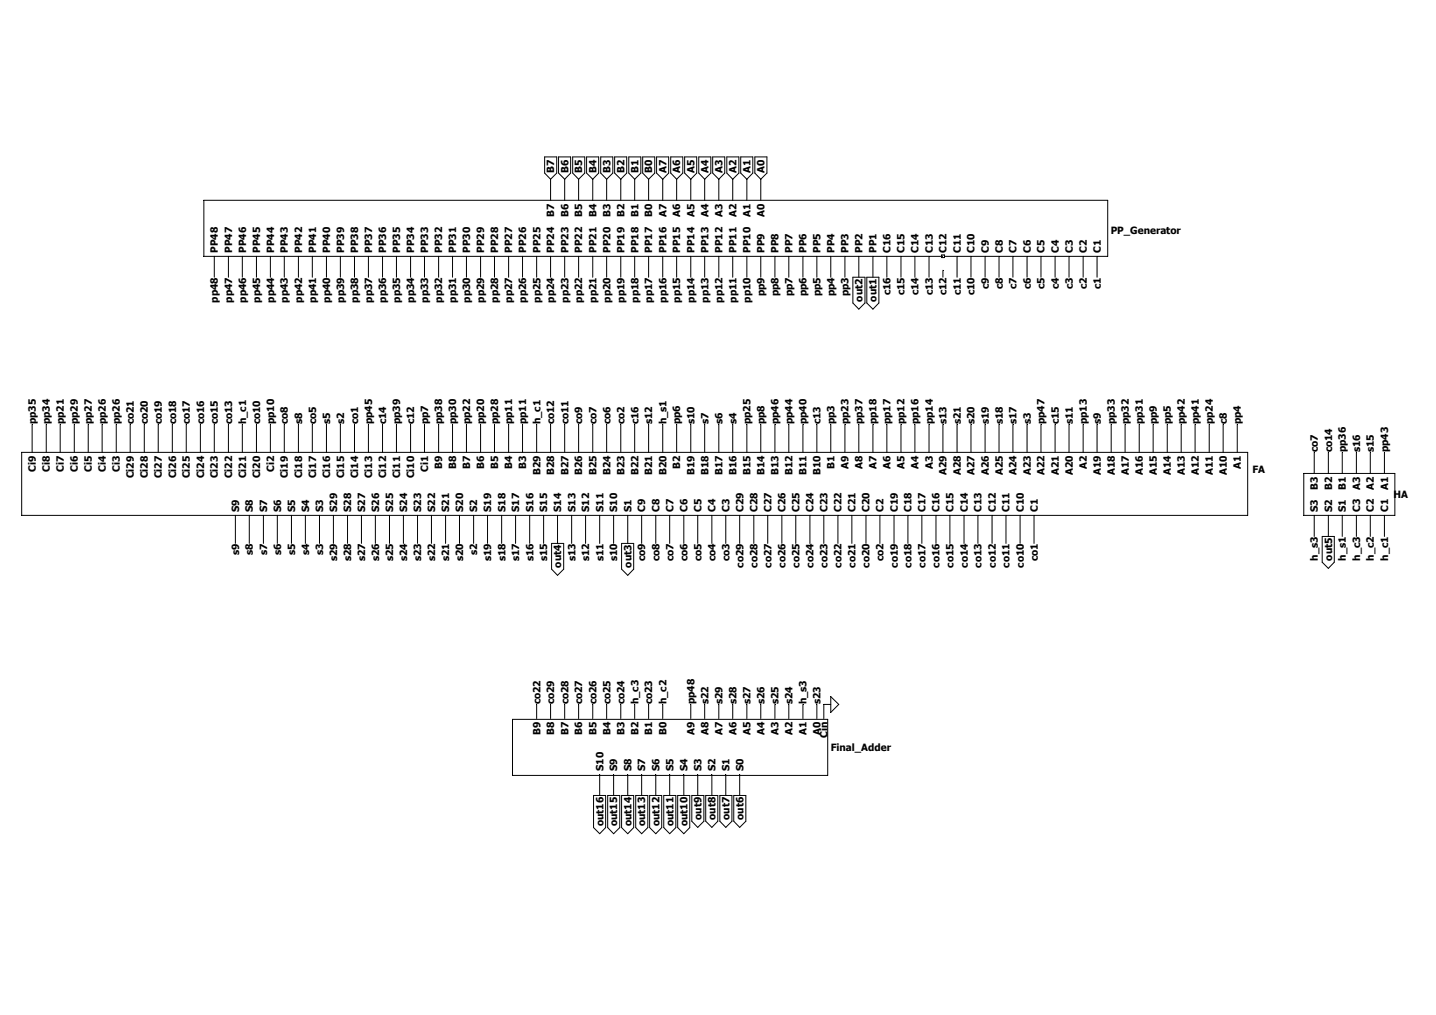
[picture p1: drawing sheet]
<svg xmlns="http://www.w3.org/2000/svg" width="297mm" height="210mm" viewBox="0 0 297 210" stroke-linecap="round" stroke-linejoin="round" font-family="sans-serif">
<path d="M42.2 41.4h186.9v11.6h-186.9zM194.8 52.7h.5v.6h-.5z" fill="none" stroke="#000" stroke-width=".21"/>
<g fill="none" stroke="#000" stroke-width=".21">
<path d="M112.6 32.5h2.5v3.3l-1.2 1.3-1.3-1.3zM113.9 37.1v4.3M115.5 32.5h2.5v3.3l-1.2 1.3-1.3-1.3zM116.8 37.1v4.3M118.4 32.5h2.5v3.3l-1.2 1.3-1.3-1.3zM119.7 37.1v4.3M121.3 32.5h2.5v3.3l-1.2 1.3-1.3-1.3zM122.6 37.1v4.3M124.2 32.5h2.5v3.3l-1.2 1.3-1.3-1.3zM125.5 37.1v4.3M127.1 32.5h2.5v3.3l-1.2 1.3-1.3-1.3zM128.4 37.1v4.3"/>
<path d="M130 32.5h2.5v3.3l-1.2 1.3-1.3-1.3zM131.3 37.1v4.3M132.9 32.5h2.5v3.3l-1.2 1.3-1.3-1.3zM134.2 37.1v4.3M135.8 32.5h2.5v3.3l-1.2 1.3-1.3-1.3zM137.1 37.1v4.3M138.7 32.5h2.5v3.3l-1.2 1.3-1.3-1.3zM140 37.1v4.3M141.6 32.5h2.5v3.3l-1.2 1.3-1.3-1.3zM142.9 37.1v4.3M144.5 32.5h2.5v3.3l-1.2 1.3-1.3-1.3zM145.8 37.1v4.3"/>
<path d="M147.4 32.5h2.5v3.3l-1.2 1.3-1.3-1.3zM148.7 37.1v4.3M150.3 32.5h2.5v3.3l-1.2 1.3-1.3-1.3zM151.6 37.1v4.3M153.2 32.5h2.5v3.3l-1.2 1.3-1.3-1.3zM154.5 37.1v4.3M156.1 32.5h2.5v3.3l-1.2 1.3-1.3-1.3zM157.4 37.1v4.3M44.3 53v4.4M47.2 53v4.4M50.1 53v4.4M53 53v4.4"/>
<path d="M55.9 53v4.4M58.8 53v4.4M61.7 53v4.4M64.6 53v4.4M67.5 53v4.4M70.4 53v4.4M73.3 53v4.4M76.2 53v4.4M79.1 53v4.4M82 53v4.4M84.9 53v4.4M87.8 53v4.4"/>
<path d="M90.7 53v4.4M93.6 53v4.4M96.5 53v4.4M99.4 53v4.4M102.3 53v4.4M105.2 53v4.4M108.1 53v4.4M111 53v4.4M113.9 53v4.4M116.8 53v4.4M119.7 53v4.4M122.6 53v4.4"/>
<path d="M125.5 53v4.4M128.4 53v4.4M131.3 53v4.4M134.2 53v4.4M137.1 53v4.4M140 53v4.4M142.9 53v4.4M145.8 53v4.4M148.7 53v4.4M151.6 53v4.4M154.5 53v4.4M157.4 53v4.4"/>
<path d="M160.3 53v4.4M163.2 53v4.4M166.1 53v4.4M169 53v4.4M171.8 53v4.4M174.8 53v4.4M176.4 57.4h2.5v5.3l-1.3 1.3-1.2-1.3zM177.6 53v4.4M179.3 57.4h2.5v5.3l-1.2 1.3-1.3-1.3zM180.6 53v4.4M183.4 53v4.4M186.4 53v4.4"/>
<path d="M189.2 53v4.4M192.2 53v4.4M195 55.9v1.5M198 53v4.4M200.8 53v4.4M203.8 53v4.4M206.6 53v4.4M209.5 53v4.4M212.4 53v4.4M215.3 53v4.4M218.2 53v4.4M221.1 53v4.4"/>
<path d="M224 53v4.4M226.9 53v4.4M4.5 93.6h253.6v13h-253.6zM6.6 87.8v5.8M9.6 87.8v5.8M12.4 87.8v5.8M15.4 87.8v5.8M18.2 87.8v5.8M21.1 87.8v5.8M24 87.8v5.8M26.9 87.8v5.8M29.8 87.8v5.8"/>
<path d="M32.7 87.8v5.8M35.6 87.8v5.8M38.5 87.8v5.8M41.4 87.8v5.8M44.3 87.8v5.8M47.2 87.8v5.8M50.1 87.8v5.8M53 87.8v5.8M55.9 87.8v5.8M58.8 87.8v5.8M61.7 87.8v5.8M64.6 87.8v5.8"/>
<path d="M67.5 87.8v5.8M70.4 87.8v5.8M73.3 87.8v5.8M76.2 87.8v5.8M79.1 87.8v5.8M82 87.8v5.8M84.9 87.8v5.8M87.8 87.8v5.8M90.7 87.8v5.8M93.6 87.8v5.8M96.5 87.8v5.8M99.4 87.8v5.8"/>
<path d="M102.3 87.8v5.8M105.2 87.8v5.8M108.1 87.8v5.8M111 87.8v5.8M113.9 87.8v5.8M116.8 87.8v5.8M119.7 87.8v5.8M122.6 87.8v5.8M125.5 87.8v5.8M128.4 87.8v5.8M131.3 87.8v5.8M134.2 87.8v5.8"/>
<path d="M137.1 87.8v5.8M140 87.8v5.8M142.9 87.8v5.8M145.8 87.8v5.8M148.7 87.8v5.8M151.6 87.8v5.8M154.5 87.8v5.8M157.4 87.8v5.8M160.3 87.8v5.8M163.2 87.8v5.8M166.1 87.8v5.8M169 87.8v5.8"/>
<path d="M171.8 87.8v5.8M174.8 87.8v5.8M177.6 87.8v5.8M180.6 87.8v5.8M183.4 87.8v5.8M186.4 87.8v5.8M189.2 87.8v5.8M192.2 87.8v5.8M195 87.8v5.8M198 87.8v5.8M200.8 87.8v5.8M203.8 87.8v5.8"/>
<path d="M206.6 87.8v5.8M209.5 87.8v5.8M212.4 87.8v5.8M215.3 87.8v5.8M218.2 87.8v5.8M221.1 87.8v5.8M224 87.8v5.8M226.9 87.8v5.8M229.8 87.8v5.8M232.7 87.8v5.8M235.6 87.8v5.8M238.5 87.8v5.8"/>
<path d="M241.4 87.8v5.8M244.3 87.8v5.8M247.2 87.8v5.8M250.1 87.8v5.8M253 87.8v5.8M255.9 87.8v5.8M269.7 98h18.8v8.6h-18.8zM271.8 93.6v4.4M274.7 93.6v4.4M277.6 93.6v4.4M280.5 93.6v4.4M283.4 93.6v4.4"/>
<path d="M286.3 93.6v4.4M48.7 106.6v5.8M51.6 106.6v5.8M54.5 106.6v5.8M57.4 106.6v5.8M60.3 106.6v5.8M63.2 106.6v5.8M66.1 106.6v5.8M69 106.6v5.8M71.9 106.6v5.8M74.8 106.6v5.8M77.6 106.6v5.8"/>
<path d="M80.6 106.6v5.8M83.4 106.6v5.8M86.4 106.6v5.8M89.2 106.6v5.8M92.2 106.6v5.8M95 106.6v5.8M98 106.6v5.8M100.8 106.6v5.8M103.8 106.6v5.8M106.6 106.6v5.8M109.6 106.6v5.8M112.4 106.6v5.8"/>
<path d="M114.1 112.4h2.5v5.4l-1.3 1.2-1.2-1.2zM115.3 106.6v5.8M118.2 106.6v5.8M121.1 106.6v5.8M124 106.6v5.8M126.9 106.6v5.8M128.6 112.4h2.5v5.4l-1.3 1.2-1.2-1.2zM129.8 106.6v5.8M132.7 106.6v5.8M135.6 106.6v5.8M138.5 106.6v5.8M141.4 106.6v5.8"/>
<path d="M144.3 106.6v5.8M147.2 106.6v5.8M150.1 106.6v5.8M153 106.6v5.8M155.9 106.6v5.8M158.8 106.6v5.8M161.7 106.6v5.8M164.6 106.6v5.8M167.5 106.6v5.8M170.4 106.6v5.8M173.3 106.6v5.8M176.2 106.6v5.8"/>
<path d="M179.1 106.6v5.8M182 106.6v5.8M184.9 106.6v5.8M187.8 106.6v5.8M190.7 106.6v5.8M193.6 106.6v5.8M196.5 106.6v5.8M199.4 106.6v5.8M202.3 106.6v5.8M205.2 106.6v5.8M208.1 106.6v5.8M211 106.6v5.8"/>
<path d="M213.9 106.6v5.8M271.8 106.6v4.4M273.5 111h2.5v5.3l-1.3 1.3-1.2-1.3zM274.7 106.6v4.4M277.6 106.6v4.4M280.5 106.6v4.4M283.4 106.6v4.4M286.3 106.6v4.4M106 148.8h65.2v11.6h-65.2zM111 145.8v2.9M113.9 145.8v2.9M116.8 145.8v2.9"/>
<path d="M119.7 145.8v2.9M122.6 145.8v2.9M125.5 145.8v2.9M128.4 145.8v2.9M131.3 145.8v2.9M134.2 145.8v2.9M137.1 145.8v2.9M142.9 145.8v2.9M145.8 145.8v2.9M148.7 145.8v2.9M151.6 145.8v2.9M154.5 145.8v2.9"/>
<path d="M157.4 145.8v2.9M160.3 145.8v2.9M163.2 145.8v2.9M166.1 145.8v2.9M169 145.8v2.9M171.8 144.1l1.7 1.7-1.7 1.6zM171.8 145.8h-1.4v2.9M122.8 164.6h2.5v6.6l-1.3 1.3-1.2-1.3zM124 160.3v4.3M125.7 164.6h2.5v6.6l-1.3 1.3-1.2-1.3zM126.9 160.3v4.3M128.6 164.6h2.5v6.6l-1.3 1.3-1.2-1.3z"/>
<path d="M129.8 160.3v4.3M131.5 164.6h2.5v6.6l-1.3 1.3-1.2-1.3zM132.7 160.3v4.3M134.4 164.6h2.5v6.6l-1.3 1.3-1.2-1.3zM135.6 160.3v4.3M137.3 164.6h2.5v6.6l-1.3 1.3-1.2-1.3zM138.5 160.3v4.3M140.2 164.6h2.5v6.6l-1.3 1.3-1.2-1.3zM141.4 160.3v4.3M143.1 164.6h2.5v5.3l-1.3 1.3-1.2-1.3zM144.3 160.3v4.3M146 164.6h2.5v5.3l-1.3 1.3-1.2-1.3z"/>
<path d="M147.2 160.3v4.3M148.9 164.6h2.5v5.3l-1.3 1.3-1.2-1.3zM150.1 160.3v4.3M151.8 164.6h2.5v5.3l-1.3 1.3-1.2-1.3zM153 160.3v4.3"/>
</g>
<g font-size="2.1">
<text x="114.6" y="35.8" transform="rotate(-90 114.6 35.8)">B7</text>
<text x="117.6" y="35.8" transform="rotate(-90 117.6 35.8)">B6</text>
<text x="120.4" y="35.8" transform="rotate(-90 120.4 35.8)">B5</text>
<text x="123.4" y="35.8" transform="rotate(-90 123.4 35.8)">B4</text>
<text x="126.2" y="35.8" transform="rotate(-90 126.2 35.8)">B3</text>
<text x="129.2" y="35.8" transform="rotate(-90 129.2 35.8)">B2</text>
<text x="132" y="35.8" transform="rotate(-90 132 35.8)">B1</text>
<text x="134.9" y="35.8" transform="rotate(-90 134.9 35.8)">B0</text>
<text x="137.8" y="35.8" transform="rotate(-90 137.8 35.8)">A7</text>
<text x="140.7" y="35.8" transform="rotate(-90 140.7 35.8)">A6</text>
<text x="143.6" y="35.8" transform="rotate(-90 143.6 35.8)">A5</text>
<text x="146.5" y="35.8" transform="rotate(-90 146.5 35.8)">A4</text>
<text x="149.4" y="35.8" transform="rotate(-90 149.4 35.8)">A3</text>
<text x="152.3" y="35.8" transform="rotate(-90 152.3 35.8)">A2</text>
<text x="155.2" y="35.8" transform="rotate(-90 155.2 35.8)">A1</text>
<text x="158.1" y="35.8" transform="rotate(-90 158.1 35.8)">A0</text>
<text x="114.6" y="44.9" transform="rotate(-90 114.6 44.9)">B7</text>
<text x="117.6" y="44.9" transform="rotate(-90 117.6 44.9)">B6</text>
<text x="120.4" y="44.9" transform="rotate(-90 120.4 44.9)">B5</text>
<text x="123.4" y="44.9" transform="rotate(-90 123.4 44.9)">B4</text>
<text x="126.2" y="44.9" transform="rotate(-90 126.2 44.9)">B3</text>
<text x="129.2" y="44.9" transform="rotate(-90 129.2 44.9)">B2</text>
<text x="132" y="44.9" transform="rotate(-90 132 44.9)">B1</text>
<text x="134.9" y="44.9" transform="rotate(-90 134.9 44.9)">B0</text>
<text x="137.8" y="44.9" transform="rotate(-90 137.8 44.9)">A7</text>
<text x="140.7" y="44.9" transform="rotate(-90 140.7 44.9)">A6</text>
<text x="143.6" y="44.9" transform="rotate(-90 143.6 44.9)">A5</text>
<text x="146.5" y="44.9" transform="rotate(-90 146.5 44.9)">A4</text>
<text x="149.4" y="44.9" transform="rotate(-90 149.4 44.9)">A3</text>
<text x="152.3" y="44.9" transform="rotate(-90 152.3 44.9)">A2</text>
<text x="155.2" y="44.9" transform="rotate(-90 155.2 44.9)">A1</text>
<text x="158.1" y="44.9" transform="rotate(-90 158.1 44.9)">A0</text>
<text x="45.1" y="52.3" transform="rotate(-90 45.1 52.3)">PP48</text>
<text x="48" y="52.3" transform="rotate(-90 48 52.3)">PP47</text>
<text x="50.9" y="52.3" transform="rotate(-90 50.9 52.3)">PP46</text>
<text x="53.8" y="52.3" transform="rotate(-90 53.8 52.3)">PP45</text>
<text x="56.7" y="52.3" transform="rotate(-90 56.7 52.3)">PP44</text>
<text x="59.6" y="52.3" transform="rotate(-90 59.6 52.3)">PP43</text>
<text x="62.5" y="52.3" transform="rotate(-90 62.5 52.3)">PP42</text>
<text x="65.4" y="52.3" transform="rotate(-90 65.4 52.3)">PP41</text>
<text x="68.3" y="52.3" transform="rotate(-90 68.3 52.3)">PP40</text>
<text x="71.2" y="52.3" transform="rotate(-90 71.2 52.3)">PP39</text>
<text x="74.1" y="52.3" transform="rotate(-90 74.1 52.3)">PP38</text>
<text x="77" y="52.3" transform="rotate(-90 77 52.3)">PP37</text>
<text x="79.9" y="52.3" transform="rotate(-90 79.9 52.3)">PP36</text>
<text x="82.8" y="52.3" transform="rotate(-90 82.8 52.3)">PP35</text>
<text x="85.7" y="52.3" transform="rotate(-90 85.7 52.3)">PP34</text>
<text x="88.6" y="52.3" transform="rotate(-90 88.6 52.3)">PP33</text>
<text x="91.5" y="52.3" transform="rotate(-90 91.5 52.3)">PP32</text>
<text x="94.4" y="52.3" transform="rotate(-90 94.4 52.3)">PP31</text>
<text x="97.2" y="52.3" transform="rotate(-90 97.2 52.3)">PP30</text>
<text x="100.2" y="52.3" transform="rotate(-90 100.2 52.3)">PP29</text>
<text x="103" y="52.3" transform="rotate(-90 103 52.3)">PP28</text>
<text x="106" y="52.3" transform="rotate(-90 106 52.3)">PP27</text>
<text x="108.8" y="52.3" transform="rotate(-90 108.8 52.3)">PP26</text>
<text x="111.8" y="52.3" transform="rotate(-90 111.8 52.3)">PP25</text>
<text x="114.6" y="52.3" transform="rotate(-90 114.6 52.3)">PP24</text>
<text x="117.6" y="52.3" transform="rotate(-90 117.6 52.3)">PP23</text>
<text x="120.4" y="52.3" transform="rotate(-90 120.4 52.3)">PP22</text>
<text x="123.4" y="52.3" transform="rotate(-90 123.4 52.3)">PP21</text>
<text x="126.2" y="52.3" transform="rotate(-90 126.2 52.3)">PP20</text>
<text x="129.2" y="52.3" transform="rotate(-90 129.2 52.3)">PP19</text>
<text x="132" y="52.3" transform="rotate(-90 132 52.3)">PP18</text>
<text x="134.9" y="52.3" transform="rotate(-90 134.9 52.3)">PP17</text>
<text x="137.8" y="52.3" transform="rotate(-90 137.8 52.3)">PP16</text>
<text x="140.7" y="52.3" transform="rotate(-90 140.7 52.3)">PP15</text>
<text x="143.6" y="52.3" transform="rotate(-90 143.6 52.3)">PP14</text>
<text x="146.5" y="52.3" transform="rotate(-90 146.5 52.3)">PP13</text>
<text x="149.4" y="52.3" transform="rotate(-90 149.4 52.3)">PP12</text>
<text x="152.3" y="52.3" transform="rotate(-90 152.3 52.3)">PP11</text>
<text x="155.2" y="52.3" transform="rotate(-90 155.2 52.3)">PP10</text>
<text x="158.1" y="52.3" transform="rotate(-90 158.1 52.3)">PP9</text>
<text x="161" y="52.3" transform="rotate(-90 161 52.3)">PP8</text>
<text x="163.9" y="52.3" transform="rotate(-90 163.9 52.3)">PP7</text>
<text x="166.8" y="52.3" transform="rotate(-90 166.8 52.3)">PP6</text>
<text x="169.7" y="52.3" transform="rotate(-90 169.7 52.3)">PP5</text>
<text x="172.6" y="52.3" transform="rotate(-90 172.6 52.3)">PP4</text>
<text x="175.5" y="52.3" transform="rotate(-90 175.5 52.3)">PP3</text>
<text x="178.4" y="52.3" transform="rotate(-90 178.4 52.3)">PP2</text>
<text x="181.3" y="52.3" transform="rotate(-90 181.3 52.3)">PP1</text>
<text x="184.2" y="52.3" transform="rotate(-90 184.2 52.3)">C16</text>
<text x="187.1" y="52.3" transform="rotate(-90 187.1 52.3)">C15</text>
<text x="190" y="52.3" transform="rotate(-90 190 52.3)">C14</text>
<text x="192.9" y="52.3" transform="rotate(-90 192.9 52.3)">C13</text>
<text x="195.8" y="52.3" transform="rotate(-90 195.8 52.3)">C12</text>
<text x="198.7" y="52.3" transform="rotate(-90 198.7 52.3)">C11</text>
<text x="201.6" y="52.3" transform="rotate(-90 201.6 52.3)">C10</text>
<text x="204.5" y="52.3" transform="rotate(-90 204.5 52.3)">C9</text>
<text x="207.4" y="52.3" transform="rotate(-90 207.4 52.3)">C8</text>
<text x="210.3" y="52.3" transform="rotate(-90 210.3 52.3)">C7</text>
<text x="213.2" y="52.3" transform="rotate(-90 213.2 52.3)">C6</text>
<text x="216.1" y="52.3" transform="rotate(-90 216.1 52.3)">C5</text>
<text x="219" y="52.3" transform="rotate(-90 219 52.3)">C4</text>
<text x="221.9" y="52.3" transform="rotate(-90 221.9 52.3)">C3</text>
<text x="224.8" y="52.3" transform="rotate(-90 224.8 52.3)">C2</text>
<text x="227.7" y="52.3" transform="rotate(-90 227.7 52.3)">C1</text>
<text x="229.7" y="48.4">PP_Generator</text>
<text x="204.5" y="59.8" transform="rotate(-90 204.5 59.8)">c9</text>
<text x="207.4" y="59.8" transform="rotate(-90 207.4 59.8)">c8</text>
<text x="210.3" y="59.8" transform="rotate(-90 210.3 59.8)">c7</text>
<text x="213.2" y="59.8" transform="rotate(-90 213.2 59.8)">c6</text>
<text x="216.1" y="59.8" transform="rotate(-90 216.1 59.8)">c5</text>
<text x="219" y="59.8" transform="rotate(-90 219 59.8)">c4</text>
<text x="221.9" y="59.8" transform="rotate(-90 221.9 59.8)">c3</text>
<text x="224.8" y="59.8" transform="rotate(-90 224.8 59.8)">c2</text>
<text x="227.7" y="59.8" transform="rotate(-90 227.7 59.8)">c1</text>
<text x="45.1" y="62.6" transform="rotate(-90 45.1 62.6)">pp48</text>
<text x="48" y="62.6" transform="rotate(-90 48 62.6)">pp47</text>
<text x="50.9" y="62.6" transform="rotate(-90 50.9 62.6)">pp46</text>
<text x="53.8" y="62.6" transform="rotate(-90 53.8 62.6)">pp45</text>
<text x="56.7" y="62.6" transform="rotate(-90 56.7 62.6)">pp44</text>
<text x="59.6" y="62.6" transform="rotate(-90 59.6 62.6)">pp43</text>
<text x="62.5" y="62.6" transform="rotate(-90 62.5 62.6)">pp42</text>
<text x="65.4" y="62.6" transform="rotate(-90 65.4 62.6)">pp41</text>
<text x="68.3" y="62.6" transform="rotate(-90 68.3 62.6)">pp40</text>
<text x="71.2" y="62.6" transform="rotate(-90 71.2 62.6)">pp39</text>
<text x="74.1" y="62.6" transform="rotate(-90 74.1 62.6)">pp38</text>
<text x="77" y="62.6" transform="rotate(-90 77 62.6)">pp37</text>
<text x="79.9" y="62.6" transform="rotate(-90 79.9 62.6)">pp36</text>
<text x="82.8" y="62.6" transform="rotate(-90 82.8 62.6)">pp35</text>
<text x="85.7" y="62.6" transform="rotate(-90 85.7 62.6)">pp34</text>
<text x="88.6" y="62.6" transform="rotate(-90 88.6 62.6)">pp33</text>
<text x="91.5" y="62.6" transform="rotate(-90 91.5 62.6)">pp32</text>
<text x="94.4" y="62.6" transform="rotate(-90 94.4 62.6)">pp31</text>
<text x="97.2" y="62.6" transform="rotate(-90 97.2 62.6)">pp30</text>
<text x="100.2" y="62.6" transform="rotate(-90 100.2 62.6)">pp29</text>
<text x="103" y="62.6" transform="rotate(-90 103 62.6)">pp28</text>
<text x="106" y="62.6" transform="rotate(-90 106 62.6)">pp27</text>
<text x="108.8" y="62.6" transform="rotate(-90 108.8 62.6)">pp26</text>
<text x="111.8" y="62.6" transform="rotate(-90 111.8 62.6)">pp25</text>
<text x="114.6" y="62.6" transform="rotate(-90 114.6 62.6)">pp24</text>
<text x="117.6" y="62.6" transform="rotate(-90 117.6 62.6)">pp23</text>
<text x="120.4" y="62.6" transform="rotate(-90 120.4 62.6)">pp22</text>
<text x="123.4" y="62.6" transform="rotate(-90 123.4 62.6)">pp21</text>
<text x="126.2" y="62.6" transform="rotate(-90 126.2 62.6)">pp20</text>
<text x="129.2" y="62.6" transform="rotate(-90 129.2 62.6)">pp19</text>
<text x="132" y="62.6" transform="rotate(-90 132 62.6)">pp18</text>
<text x="134.9" y="62.6" transform="rotate(-90 134.9 62.6)">pp17</text>
<text x="137.8" y="62.6" transform="rotate(-90 137.8 62.6)">pp16</text>
<text x="140.7" y="62.6" transform="rotate(-90 140.7 62.6)">pp15</text>
<text x="143.6" y="62.6" transform="rotate(-90 143.6 62.6)">pp14</text>
<text x="146.5" y="62.6" transform="rotate(-90 146.5 62.6)">pp13</text>
<text x="149.4" y="62.6" transform="rotate(-90 149.4 62.6)">pp12</text>
<text x="152.3" y="62.6" transform="rotate(-90 152.3 62.6)">pp11</text>
<text x="155.2" y="62.6" transform="rotate(-90 155.2 62.6)">pp10</text>
<text x="158.1" y="61.3" transform="rotate(-90 158.1 61.3)">pp9</text>
<text x="161" y="61.3" transform="rotate(-90 161 61.3)">pp8</text>
<text x="163.9" y="61.3" transform="rotate(-90 163.9 61.3)">pp7</text>
<text x="166.8" y="61.3" transform="rotate(-90 166.8 61.3)">pp6</text>
<text x="169.7" y="61.3" transform="rotate(-90 169.7 61.3)">pp5</text>
<text x="172.6" y="61.3" transform="rotate(-90 172.6 61.3)">pp4</text>
<text x="175.5" y="61.3" transform="rotate(-90 175.5 61.3)">pp3</text>
<text x="178.4" y="62.4" transform="rotate(-90 178.4 62.4)">out2</text>
<text x="181.3" y="62.4" transform="rotate(-90 181.3 62.4)">out1</text>
<text x="184.2" y="61.1" transform="rotate(-90 184.2 61.1)">c16</text>
<text x="187.1" y="61.1" transform="rotate(-90 187.1 61.1)">c15</text>
<text x="190" y="61.1" transform="rotate(-90 190 61.1)">c14</text>
<text x="192.9" y="61.1" transform="rotate(-90 192.9 61.1)">c13</text>
<text x="195.8" y="61.1" transform="rotate(-90 195.8 61.1)">c12</text>
<text x="198.7" y="61.1" transform="rotate(-90 198.7 61.1)">c11</text>
<text x="201.6" y="61.1" transform="rotate(-90 201.6 61.1)">c10</text>
<text x="7.4" y="87.8" transform="rotate(-90 7.4 87.8)">pp35</text>
<text x="10.3" y="87.8" transform="rotate(-90 10.3 87.8)">pp34</text>
<text x="13.2" y="87.8" transform="rotate(-90 13.2 87.8)">pp21</text>
<text x="16.1" y="87.8" transform="rotate(-90 16.1 87.8)">pp29</text>
<text x="19" y="87.8" transform="rotate(-90 19 87.8)">pp27</text>
<text x="21.9" y="87.8" transform="rotate(-90 21.9 87.8)">pp26</text>
<text x="24.8" y="87.8" transform="rotate(-90 24.8 87.8)">pp26</text>
<text x="27.7" y="87.8" transform="rotate(-90 27.7 87.8)">co21</text>
<text x="30.6" y="87.8" transform="rotate(-90 30.6 87.8)">co20</text>
<text x="33.5" y="87.8" transform="rotate(-90 33.5 87.8)">co19</text>
<text x="36.4" y="87.8" transform="rotate(-90 36.4 87.8)">co18</text>
<text x="39.3" y="87.8" transform="rotate(-90 39.3 87.8)">co17</text>
<text x="42.2" y="87.8" transform="rotate(-90 42.2 87.8)">co16</text>
<text x="45.1" y="87.8" transform="rotate(-90 45.1 87.8)">co15</text>
<text x="48" y="87.8" transform="rotate(-90 48 87.8)">co13</text>
<text x="50.9" y="87.8" transform="rotate(-90 50.9 87.8)">h_c1</text>
<text x="53.8" y="87.8" transform="rotate(-90 53.8 87.8)">co10</text>
<text x="56.7" y="87.8" transform="rotate(-90 56.7 87.8)">pp10</text>
<text x="59.6" y="87.8" transform="rotate(-90 59.6 87.8)">co8</text>
<text x="62.5" y="87.8" transform="rotate(-90 62.5 87.8)">s8</text>
<text x="65.4" y="87.8" transform="rotate(-90 65.4 87.8)">co5</text>
<text x="68.3" y="87.8" transform="rotate(-90 68.3 87.8)">s5</text>
<text x="71.2" y="87.8" transform="rotate(-90 71.2 87.8)">s2</text>
<text x="74.1" y="87.8" transform="rotate(-90 74.1 87.8)">co1</text>
<text x="77" y="87.8" transform="rotate(-90 77 87.8)">pp45</text>
<text x="79.9" y="87.8" transform="rotate(-90 79.9 87.8)">c14</text>
<text x="82.8" y="87.8" transform="rotate(-90 82.8 87.8)">pp39</text>
<text x="85.7" y="87.8" transform="rotate(-90 85.7 87.8)">c12</text>
<text x="88.6" y="87.8" transform="rotate(-90 88.6 87.8)">pp7</text>
<text x="91.5" y="87.8" transform="rotate(-90 91.5 87.8)">pp38</text>
<text x="94.4" y="87.8" transform="rotate(-90 94.4 87.8)">pp30</text>
<text x="97.2" y="87.8" transform="rotate(-90 97.2 87.8)">pp22</text>
<text x="100.2" y="87.8" transform="rotate(-90 100.2 87.8)">pp20</text>
<text x="103" y="87.8" transform="rotate(-90 103 87.8)">pp28</text>
<text x="106" y="87.8" transform="rotate(-90 106 87.8)">pp11</text>
<text x="108.8" y="87.8" transform="rotate(-90 108.8 87.8)">pp11</text>
<text x="111.8" y="87.8" transform="rotate(-90 111.8 87.8)">h_c1</text>
<text x="114.6" y="87.8" transform="rotate(-90 114.6 87.8)">co12</text>
<text x="117.6" y="87.8" transform="rotate(-90 117.6 87.8)">co11</text>
<text x="120.4" y="87.8" transform="rotate(-90 120.4 87.8)">co9</text>
<text x="123.4" y="87.8" transform="rotate(-90 123.4 87.8)">co7</text>
<text x="126.2" y="87.8" transform="rotate(-90 126.2 87.8)">co6</text>
<text x="129.2" y="87.8" transform="rotate(-90 129.2 87.8)">co2</text>
<text x="132" y="87.8" transform="rotate(-90 132 87.8)">c16</text>
<text x="134.9" y="87.8" transform="rotate(-90 134.9 87.8)">s12</text>
<text x="137.8" y="87.8" transform="rotate(-90 137.8 87.8)">h_s1</text>
<text x="140.7" y="87.8" transform="rotate(-90 140.7 87.8)">pp6</text>
<text x="143.6" y="87.8" transform="rotate(-90 143.6 87.8)">s10</text>
<text x="146.5" y="87.8" transform="rotate(-90 146.5 87.8)">s7</text>
<text x="149.4" y="87.8" transform="rotate(-90 149.4 87.8)">s6</text>
<text x="152.3" y="87.8" transform="rotate(-90 152.3 87.8)">s4</text>
<text x="155.2" y="87.8" transform="rotate(-90 155.2 87.8)">pp25</text>
<text x="158.1" y="87.8" transform="rotate(-90 158.1 87.8)">pp8</text>
<text x="161" y="87.8" transform="rotate(-90 161 87.8)">pp46</text>
<text x="163.9" y="87.8" transform="rotate(-90 163.9 87.8)">pp44</text>
<text x="166.8" y="87.8" transform="rotate(-90 166.8 87.8)">pp40</text>
<text x="169.7" y="87.8" transform="rotate(-90 169.7 87.8)">c13</text>
<text x="172.6" y="87.8" transform="rotate(-90 172.6 87.8)">pp3</text>
<text x="175.5" y="87.8" transform="rotate(-90 175.5 87.8)">pp23</text>
<text x="178.4" y="87.8" transform="rotate(-90 178.4 87.8)">pp37</text>
<text x="181.3" y="87.8" transform="rotate(-90 181.3 87.8)">pp18</text>
<text x="184.2" y="87.8" transform="rotate(-90 184.2 87.8)">pp17</text>
<text x="187.1" y="87.8" transform="rotate(-90 187.1 87.8)">pp12</text>
<text x="190" y="87.8" transform="rotate(-90 190 87.8)">pp16</text>
<text x="192.9" y="87.8" transform="rotate(-90 192.9 87.8)">pp14</text>
<text x="195.8" y="87.8" transform="rotate(-90 195.8 87.8)">s13</text>
<text x="198.7" y="87.8" transform="rotate(-90 198.7 87.8)">s21</text>
<text x="201.6" y="87.8" transform="rotate(-90 201.6 87.8)">s20</text>
<text x="204.5" y="87.8" transform="rotate(-90 204.5 87.8)">s19</text>
<text x="207.4" y="87.8" transform="rotate(-90 207.4 87.8)">s18</text>
<text x="210.3" y="87.8" transform="rotate(-90 210.3 87.8)">s17</text>
<text x="213.2" y="87.8" transform="rotate(-90 213.2 87.8)">s3</text>
<text x="216.1" y="87.8" transform="rotate(-90 216.1 87.8)">pp47</text>
<text x="219" y="87.8" transform="rotate(-90 219 87.8)">c15</text>
<text x="221.9" y="87.8" transform="rotate(-90 221.9 87.8)">s11</text>
<text x="224.8" y="87.8" transform="rotate(-90 224.8 87.8)">pp13</text>
<text x="227.7" y="87.8" transform="rotate(-90 227.7 87.8)">s9</text>
<text x="230.6" y="87.8" transform="rotate(-90 230.6 87.8)">pp33</text>
<text x="233.5" y="87.8" transform="rotate(-90 233.5 87.8)">pp32</text>
<text x="236.4" y="87.8" transform="rotate(-90 236.4 87.8)">pp31</text>
<text x="239.3" y="87.8" transform="rotate(-90 239.3 87.8)">pp9</text>
<text x="242.2" y="87.8" transform="rotate(-90 242.2 87.8)">pp5</text>
<text x="245.1" y="87.8" transform="rotate(-90 245.1 87.8)">pp42</text>
<text x="247.9" y="87.8" transform="rotate(-90 247.9 87.8)">pp41</text>
<text x="250.9" y="87.8" transform="rotate(-90 250.9 87.8)">pp24</text>
<text x="253.7" y="87.8" transform="rotate(-90 253.7 87.8)">c8</text>
<text x="256.7" y="87.8" transform="rotate(-90 256.7 87.8)">pp4</text>
<text x="272.6" y="93.6" transform="rotate(-90 272.6 93.6)">co7</text>
<text x="275.5" y="93.6" transform="rotate(-90 275.5 93.6)">co14</text>
<text x="278.4" y="93.6" transform="rotate(-90 278.4 93.6)">pp36</text>
<text x="281.3" y="93.6" transform="rotate(-90 281.3 93.6)">s16</text>
<text x="284.2" y="93.6" transform="rotate(-90 284.2 93.6)">s15</text>
<text x="287.1" y="93.6" transform="rotate(-90 287.1 93.6)">pp43</text>
<text x="7.4" y="97.7" transform="rotate(-90 7.4 97.7)">Ci9</text>
<text x="10.3" y="97.7" transform="rotate(-90 10.3 97.7)">Ci8</text>
<text x="13.2" y="97.7" transform="rotate(-90 13.2 97.7)">Ci7</text>
<text x="16.1" y="97.7" transform="rotate(-90 16.1 97.7)">Ci6</text>
<text x="19" y="97.7" transform="rotate(-90 19 97.7)">Ci5</text>
<text x="21.9" y="97.7" transform="rotate(-90 21.9 97.7)">Ci4</text>
<text x="24.8" y="97.7" transform="rotate(-90 24.8 97.7)">Ci3</text>
<text x="27.7" y="99" transform="rotate(-90 27.7 99)">Ci29</text>
<text x="30.6" y="99" transform="rotate(-90 30.6 99)">Ci28</text>
<text x="33.5" y="99" transform="rotate(-90 33.5 99)">Ci27</text>
<text x="36.4" y="99" transform="rotate(-90 36.4 99)">Ci26</text>
<text x="39.3" y="99" transform="rotate(-90 39.3 99)">Ci25</text>
<text x="42.2" y="99" transform="rotate(-90 42.2 99)">Ci24</text>
<text x="45.1" y="99" transform="rotate(-90 45.1 99)">Ci23</text>
<text x="48" y="99" transform="rotate(-90 48 99)">Ci22</text>
<text x="50.9" y="99" transform="rotate(-90 50.9 99)">Ci21</text>
<text x="53.8" y="99" transform="rotate(-90 53.8 99)">Ci20</text>
<text x="56.7" y="97.7" transform="rotate(-90 56.7 97.7)">Ci2</text>
<text x="59.6" y="99" transform="rotate(-90 59.6 99)">Ci19</text>
<text x="62.5" y="99" transform="rotate(-90 62.5 99)">Ci18</text>
<text x="65.4" y="99" transform="rotate(-90 65.4 99)">Ci17</text>
<text x="68.3" y="99" transform="rotate(-90 68.3 99)">Ci16</text>
<text x="71.2" y="99" transform="rotate(-90 71.2 99)">Ci15</text>
<text x="74.1" y="99" transform="rotate(-90 74.1 99)">Ci14</text>
<text x="77" y="99" transform="rotate(-90 77 99)">Ci13</text>
<text x="79.9" y="99" transform="rotate(-90 79.9 99)">Ci12</text>
<text x="82.8" y="99" transform="rotate(-90 82.8 99)">Ci11</text>
<text x="85.7" y="99" transform="rotate(-90 85.7 99)">Ci10</text>
<text x="88.6" y="97.7" transform="rotate(-90 88.6 97.7)">Ci1</text>
<text x="91.5" y="97.1" transform="rotate(-90 91.5 97.1)">B9</text>
<text x="94.4" y="97.1" transform="rotate(-90 94.4 97.1)">B8</text>
<text x="97.2" y="97.1" transform="rotate(-90 97.2 97.1)">B7</text>
<text x="100.2" y="97.1" transform="rotate(-90 100.2 97.1)">B6</text>
<text x="103" y="97.1" transform="rotate(-90 103 97.1)">B5</text>
<text x="106" y="97.1" transform="rotate(-90 106 97.1)">B4</text>
<text x="108.8" y="97.1" transform="rotate(-90 108.8 97.1)">B3</text>
<text x="111.8" y="98.4" transform="rotate(-90 111.8 98.4)">B29</text>
<text x="114.6" y="98.4" transform="rotate(-90 114.6 98.4)">B28</text>
<text x="117.6" y="98.4" transform="rotate(-90 117.6 98.4)">B27</text>
<text x="120.4" y="98.4" transform="rotate(-90 120.4 98.4)">B26</text>
<text x="123.4" y="98.4" transform="rotate(-90 123.4 98.4)">B25</text>
<text x="126.2" y="98.4" transform="rotate(-90 126.2 98.4)">B24</text>
<text x="129.2" y="98.4" transform="rotate(-90 129.2 98.4)">B23</text>
<text x="132" y="98.4" transform="rotate(-90 132 98.4)">B22</text>
<text x="134.9" y="98.4" transform="rotate(-90 134.9 98.4)">B21</text>
<text x="137.8" y="98.4" transform="rotate(-90 137.8 98.4)">B20</text>
<text x="140.7" y="97.1" transform="rotate(-90 140.7 97.1)">B2</text>
<text x="143.6" y="98.4" transform="rotate(-90 143.6 98.4)">B19</text>
<text x="146.5" y="98.4" transform="rotate(-90 146.5 98.4)">B18</text>
<text x="149.4" y="98.4" transform="rotate(-90 149.4 98.4)">B17</text>
<text x="152.3" y="98.4" transform="rotate(-90 152.3 98.4)">B16</text>
<text x="155.2" y="98.4" transform="rotate(-90 155.2 98.4)">B15</text>
<text x="158.1" y="98.4" transform="rotate(-90 158.1 98.4)">B14</text>
<text x="161" y="98.4" transform="rotate(-90 161 98.4)">B13</text>
<text x="163.9" y="98.4" transform="rotate(-90 163.9 98.4)">B12</text>
<text x="166.8" y="98.4" transform="rotate(-90 166.8 98.4)">B11</text>
<text x="169.7" y="98.4" transform="rotate(-90 169.7 98.4)">B10</text>
<text x="172.6" y="97.1" transform="rotate(-90 172.6 97.1)">B1</text>
<text x="175.5" y="97" transform="rotate(-90 175.5 97)">A9</text>
<text x="178.4" y="97" transform="rotate(-90 178.4 97)">A8</text>
<text x="181.3" y="97" transform="rotate(-90 181.3 97)">A7</text>
<text x="184.2" y="97" transform="rotate(-90 184.2 97)">A6</text>
<text x="187.1" y="97" transform="rotate(-90 187.1 97)">A5</text>
<text x="190" y="97" transform="rotate(-90 190 97)">A4</text>
<text x="192.9" y="97" transform="rotate(-90 192.9 97)">A3</text>
<text x="195.8" y="98.3" transform="rotate(-90 195.8 98.3)">A29</text>
<text x="198.7" y="98.3" transform="rotate(-90 198.7 98.3)">A28</text>
<text x="201.6" y="98.3" transform="rotate(-90 201.6 98.3)">A27</text>
<text x="204.5" y="98.3" transform="rotate(-90 204.5 98.3)">A26</text>
<text x="207.4" y="98.3" transform="rotate(-90 207.4 98.3)">A25</text>
<text x="210.3" y="98.3" transform="rotate(-90 210.3 98.3)">A24</text>
<text x="213.2" y="98.3" transform="rotate(-90 213.2 98.3)">A23</text>
<text x="216.1" y="98.3" transform="rotate(-90 216.1 98.3)">A22</text>
<text x="219" y="98.3" transform="rotate(-90 219 98.3)">A21</text>
<text x="221.9" y="98.3" transform="rotate(-90 221.9 98.3)">A20</text>
<text x="224.8" y="97" transform="rotate(-90 224.8 97)">A2</text>
<text x="227.7" y="98.3" transform="rotate(-90 227.7 98.3)">A19</text>
<text x="230.6" y="98.3" transform="rotate(-90 230.6 98.3)">A18</text>
<text x="233.5" y="98.3" transform="rotate(-90 233.5 98.3)">A17</text>
<text x="236.4" y="98.3" transform="rotate(-90 236.4 98.3)">A16</text>
<text x="239.3" y="98.3" transform="rotate(-90 239.3 98.3)">A15</text>
<text x="242.2" y="98.3" transform="rotate(-90 242.2 98.3)">A14</text>
<text x="245.1" y="98.3" transform="rotate(-90 245.1 98.3)">A13</text>
<text x="247.9" y="98.3" transform="rotate(-90 247.9 98.3)">A12</text>
<text x="250.9" y="98.3" transform="rotate(-90 250.9 98.3)">A11</text>
<text x="253.7" y="98.3" transform="rotate(-90 253.7 98.3)">A10</text>
<text x="256.7" y="97" transform="rotate(-90 256.7 97)">A1</text>
<text x="259" y="97.8">FA</text>
<text x="272.6" y="101.4" transform="rotate(-90 272.6 101.4)">B3</text>
<text x="275.5" y="101.4" transform="rotate(-90 275.5 101.4)">B2</text>
<text x="278.4" y="101.4" transform="rotate(-90 278.4 101.4)">B1</text>
<text x="281.3" y="101.4" transform="rotate(-90 281.3 101.4)">A3</text>
<text x="284.2" y="101.4" transform="rotate(-90 284.2 101.4)">A2</text>
<text x="287.1" y="101.4" transform="rotate(-90 287.1 101.4)">A1</text>
<text x="49.4" y="105.9" transform="rotate(-90 49.4 105.9)">S9</text>
<text x="52.3" y="105.9" transform="rotate(-90 52.3 105.9)">S8</text>
<text x="55.2" y="105.9" transform="rotate(-90 55.2 105.9)">S7</text>
<text x="58.1" y="105.9" transform="rotate(-90 58.1 105.9)">S6</text>
<text x="61" y="105.9" transform="rotate(-90 61 105.9)">S5</text>
<text x="63.9" y="105.9" transform="rotate(-90 63.9 105.9)">S4</text>
<text x="66.8" y="105.9" transform="rotate(-90 66.8 105.9)">S3</text>
<text x="69.7" y="105.9" transform="rotate(-90 69.7 105.9)">S29</text>
<text x="72.6" y="105.9" transform="rotate(-90 72.6 105.9)">S28</text>
<text x="75.5" y="105.9" transform="rotate(-90 75.5 105.9)">S27</text>
<text x="78.4" y="105.9" transform="rotate(-90 78.4 105.9)">S26</text>
<text x="81.3" y="105.9" transform="rotate(-90 81.3 105.9)">S25</text>
<text x="84.2" y="105.9" transform="rotate(-90 84.2 105.9)">S24</text>
<text x="87.1" y="105.9" transform="rotate(-90 87.1 105.9)">S23</text>
<text x="90" y="105.9" transform="rotate(-90 90 105.9)">S22</text>
<text x="92.9" y="105.9" transform="rotate(-90 92.9 105.9)">S21</text>
<text x="95.8" y="105.9" transform="rotate(-90 95.8 105.9)">S20</text>
<text x="98.7" y="105.9" transform="rotate(-90 98.7 105.9)">S2</text>
<text x="101.6" y="105.9" transform="rotate(-90 101.6 105.9)">S19</text>
<text x="104.5" y="105.9" transform="rotate(-90 104.5 105.9)">S18</text>
<text x="107.4" y="105.9" transform="rotate(-90 107.4 105.9)">S17</text>
<text x="110.3" y="105.9" transform="rotate(-90 110.3 105.9)">S16</text>
<text x="113.2" y="105.9" transform="rotate(-90 113.2 105.9)">S15</text>
<text x="116.1" y="105.9" transform="rotate(-90 116.1 105.9)">S14</text>
<text x="119" y="105.9" transform="rotate(-90 119 105.9)">S13</text>
<text x="121.9" y="105.9" transform="rotate(-90 121.9 105.9)">S12</text>
<text x="124.8" y="105.9" transform="rotate(-90 124.8 105.9)">S11</text>
<text x="127.7" y="105.9" transform="rotate(-90 127.7 105.9)">S10</text>
<text x="130.6" y="105.9" transform="rotate(-90 130.6 105.9)">S1</text>
<text x="133.5" y="105.9" transform="rotate(-90 133.5 105.9)">C9</text>
<text x="136.4" y="105.9" transform="rotate(-90 136.4 105.9)">C8</text>
<text x="139.3" y="105.9" transform="rotate(-90 139.3 105.9)">C7</text>
<text x="142.2" y="105.9" transform="rotate(-90 142.2 105.9)">C6</text>
<text x="145.1" y="105.9" transform="rotate(-90 145.1 105.9)">C5</text>
<text x="148" y="105.9" transform="rotate(-90 148 105.9)">C4</text>
<text x="150.9" y="105.9" transform="rotate(-90 150.9 105.9)">C3</text>
<text x="153.8" y="105.9" transform="rotate(-90 153.8 105.9)">C29</text>
<text x="156.7" y="105.9" transform="rotate(-90 156.7 105.9)">C28</text>
<text x="159.6" y="105.9" transform="rotate(-90 159.6 105.9)">C27</text>
<text x="162.5" y="105.9" transform="rotate(-90 162.5 105.9)">C26</text>
<text x="165.4" y="105.9" transform="rotate(-90 165.4 105.9)">C25</text>
<text x="168.3" y="105.9" transform="rotate(-90 168.3 105.9)">C24</text>
<text x="171.2" y="105.9" transform="rotate(-90 171.2 105.9)">C23</text>
<text x="174.1" y="105.9" transform="rotate(-90 174.1 105.9)">C22</text>
<text x="177" y="105.9" transform="rotate(-90 177 105.9)">C21</text>
<text x="179.9" y="105.9" transform="rotate(-90 179.9 105.9)">C20</text>
<text x="182.8" y="105.9" transform="rotate(-90 182.8 105.9)">C2</text>
<text x="185.7" y="105.9" transform="rotate(-90 185.7 105.9)">C19</text>
<text x="188.6" y="105.9" transform="rotate(-90 188.6 105.9)">C18</text>
<text x="191.4" y="105.9" transform="rotate(-90 191.4 105.9)">C17</text>
<text x="194.3" y="105.9" transform="rotate(-90 194.3 105.9)">C16</text>
<text x="197.2" y="105.9" transform="rotate(-90 197.2 105.9)">C15</text>
<text x="200.1" y="105.9" transform="rotate(-90 200.1 105.9)">C14</text>
<text x="203" y="105.9" transform="rotate(-90 203 105.9)">C13</text>
<text x="205.9" y="105.9" transform="rotate(-90 205.9 105.9)">C12</text>
<text x="208.8" y="105.9" transform="rotate(-90 208.8 105.9)">C11</text>
<text x="211.7" y="105.9" transform="rotate(-90 211.7 105.9)">C10</text>
<text x="214.6" y="105.9" transform="rotate(-90 214.6 105.9)">C1</text>
<text x="272.6" y="105.9" transform="rotate(-90 272.6 105.9)">S3</text>
<text x="275.5" y="105.9" transform="rotate(-90 275.5 105.9)">S2</text>
<text x="278.4" y="105.9" transform="rotate(-90 278.4 105.9)">S1</text>
<text x="281.3" y="105.9" transform="rotate(-90 281.3 105.9)">C3</text>
<text x="284.2" y="105.9" transform="rotate(-90 284.2 105.9)">C2</text>
<text x="287.1" y="105.9" transform="rotate(-90 287.1 105.9)">C1</text>
<text x="288.2" y="103">HA</text>
<text x="49.4" y="114.8" transform="rotate(-90 49.4 114.8)">s9</text>
<text x="52.3" y="114.8" transform="rotate(-90 52.3 114.8)">s8</text>
<text x="55.2" y="114.8" transform="rotate(-90 55.2 114.8)">s7</text>
<text x="58.1" y="114.8" transform="rotate(-90 58.1 114.8)">s6</text>
<text x="61" y="114.8" transform="rotate(-90 61 114.8)">s5</text>
<text x="63.9" y="114.8" transform="rotate(-90 63.9 114.8)">s4</text>
<text x="66.8" y="114.8" transform="rotate(-90 66.8 114.8)">s3</text>
<text x="69.7" y="116.1" transform="rotate(-90 69.7 116.1)">s29</text>
<text x="72.6" y="116.1" transform="rotate(-90 72.6 116.1)">s28</text>
<text x="75.5" y="116.1" transform="rotate(-90 75.5 116.1)">s27</text>
<text x="78.4" y="116.1" transform="rotate(-90 78.4 116.1)">s26</text>
<text x="81.3" y="116.1" transform="rotate(-90 81.3 116.1)">s25</text>
<text x="84.2" y="116.1" transform="rotate(-90 84.2 116.1)">s24</text>
<text x="87.1" y="116.1" transform="rotate(-90 87.1 116.1)">s23</text>
<text x="90" y="116.1" transform="rotate(-90 90 116.1)">s22</text>
<text x="92.9" y="116.1" transform="rotate(-90 92.9 116.1)">s21</text>
<text x="95.8" y="116.1" transform="rotate(-90 95.8 116.1)">s20</text>
<text x="98.7" y="114.8" transform="rotate(-90 98.7 114.8)">s2</text>
<text x="101.6" y="116.1" transform="rotate(-90 101.6 116.1)">s19</text>
<text x="104.5" y="116.1" transform="rotate(-90 104.5 116.1)">s18</text>
<text x="107.4" y="116.1" transform="rotate(-90 107.4 116.1)">s17</text>
<text x="110.3" y="116.1" transform="rotate(-90 110.3 116.1)">s16</text>
<text x="113.2" y="116.1" transform="rotate(-90 113.2 116.1)">s15</text>
<text x="116.1" y="117.4" transform="rotate(-90 116.1 117.4)">out4</text>
<text x="119" y="116.1" transform="rotate(-90 119 116.1)">s13</text>
<text x="121.9" y="116.1" transform="rotate(-90 121.9 116.1)">s12</text>
<text x="124.8" y="116.1" transform="rotate(-90 124.8 116.1)">s11</text>
<text x="127.7" y="116.1" transform="rotate(-90 127.7 116.1)">s10</text>
<text x="130.6" y="117.4" transform="rotate(-90 130.6 117.4)">out3</text>
<text x="133.5" y="116.1" transform="rotate(-90 133.5 116.1)">co9</text>
<text x="136.4" y="116.1" transform="rotate(-90 136.4 116.1)">co8</text>
<text x="139.3" y="116.1" transform="rotate(-90 139.3 116.1)">co7</text>
<text x="142.2" y="116.1" transform="rotate(-90 142.2 116.1)">co6</text>
<text x="145.1" y="116.1" transform="rotate(-90 145.1 116.1)">co5</text>
<text x="148" y="116.1" transform="rotate(-90 148 116.1)">co4</text>
<text x="150.9" y="116.1" transform="rotate(-90 150.9 116.1)">co3</text>
<text x="153.8" y="117.4" transform="rotate(-90 153.8 117.4)">co29</text>
<text x="156.7" y="117.4" transform="rotate(-90 156.7 117.4)">co28</text>
<text x="159.6" y="117.4" transform="rotate(-90 159.6 117.4)">co27</text>
<text x="162.5" y="117.4" transform="rotate(-90 162.5 117.4)">co26</text>
<text x="165.4" y="117.4" transform="rotate(-90 165.4 117.4)">co25</text>
<text x="168.3" y="117.4" transform="rotate(-90 168.3 117.4)">co24</text>
<text x="171.2" y="117.4" transform="rotate(-90 171.2 117.4)">co23</text>
<text x="174.1" y="117.4" transform="rotate(-90 174.1 117.4)">co22</text>
<text x="177" y="117.4" transform="rotate(-90 177 117.4)">co21</text>
<text x="179.9" y="117.4" transform="rotate(-90 179.9 117.4)">co20</text>
<text x="182.8" y="116.1" transform="rotate(-90 182.8 116.1)">co2</text>
<text x="185.7" y="117.4" transform="rotate(-90 185.7 117.4)">co19</text>
<text x="188.6" y="117.4" transform="rotate(-90 188.6 117.4)">co18</text>
<text x="191.4" y="117.4" transform="rotate(-90 191.4 117.4)">co17</text>
<text x="194.3" y="117.4" transform="rotate(-90 194.3 117.4)">co16</text>
<text x="197.2" y="117.4" transform="rotate(-90 197.2 117.4)">co15</text>
<text x="200.1" y="117.4" transform="rotate(-90 200.1 117.4)">co14</text>
<text x="203" y="117.4" transform="rotate(-90 203 117.4)">co13</text>
<text x="205.9" y="117.4" transform="rotate(-90 205.9 117.4)">co12</text>
<text x="208.8" y="117.4" transform="rotate(-90 208.8 117.4)">co11</text>
<text x="211.7" y="117.4" transform="rotate(-90 211.7 117.4)">co10</text>
<text x="214.6" y="116.1" transform="rotate(-90 214.6 116.1)">co1</text>
<text x="272.6" y="116" transform="rotate(-90 272.6 116)">h_s3</text>
<text x="275.5" y="116" transform="rotate(-90 275.5 116)">out5</text>
<text x="278.4" y="116" transform="rotate(-90 278.4 116)">h_s1</text>
<text x="281.3" y="116" transform="rotate(-90 281.3 116)">h_c3</text>
<text x="284.2" y="116" transform="rotate(-90 284.2 116)">h_c2</text>
<text x="287.1" y="116" transform="rotate(-90 287.1 116)">h_c1</text>
<text x="111.8" y="145.8" transform="rotate(-90 111.8 145.8)">co22</text>
<text x="114.6" y="145.8" transform="rotate(-90 114.6 145.8)">co29</text>
<text x="117.6" y="145.8" transform="rotate(-90 117.6 145.8)">co28</text>
<text x="120.4" y="145.8" transform="rotate(-90 120.4 145.8)">co27</text>
<text x="123.4" y="145.8" transform="rotate(-90 123.4 145.8)">co26</text>
<text x="126.2" y="145.8" transform="rotate(-90 126.2 145.8)">co25</text>
<text x="129.2" y="145.8" transform="rotate(-90 129.2 145.8)">co24</text>
<text x="132" y="145.8" transform="rotate(-90 132 145.8)">h_c3</text>
<text x="134.9" y="145.8" transform="rotate(-90 134.9 145.8)">co23</text>
<text x="137.8" y="145.8" transform="rotate(-90 137.8 145.8)">h_c2</text>
<text x="143.6" y="145.8" transform="rotate(-90 143.6 145.8)">pp48</text>
<text x="146.5" y="145.8" transform="rotate(-90 146.5 145.8)">s22</text>
<text x="149.4" y="145.8" transform="rotate(-90 149.4 145.8)">s29</text>
<text x="152.3" y="145.8" transform="rotate(-90 152.3 145.8)">s28</text>
<text x="155.2" y="145.8" transform="rotate(-90 155.2 145.8)">s27</text>
<text x="158.1" y="145.8" transform="rotate(-90 158.1 145.8)">s26</text>
<text x="161" y="145.8" transform="rotate(-90 161 145.8)">s25</text>
<text x="163.9" y="145.8" transform="rotate(-90 163.9 145.8)">s24</text>
<text x="166.8" y="145.8" transform="rotate(-90 166.8 145.8)">h_s3</text>
<text x="169.7" y="145.8" transform="rotate(-90 169.7 145.8)">s23</text>
<text x="111.8" y="152.1" transform="rotate(-90 111.8 152.1)">B9</text>
<text x="114.6" y="152.1" transform="rotate(-90 114.6 152.1)">B8</text>
<text x="117.6" y="152.1" transform="rotate(-90 117.6 152.1)">B7</text>
<text x="120.4" y="152.1" transform="rotate(-90 120.4 152.1)">B6</text>
<text x="123.4" y="152.1" transform="rotate(-90 123.4 152.1)">B5</text>
<text x="126.2" y="152.1" transform="rotate(-90 126.2 152.1)">B4</text>
<text x="129.2" y="152.1" transform="rotate(-90 129.2 152.1)">B3</text>
<text x="132" y="152.1" transform="rotate(-90 132 152.1)">B2</text>
<text x="134.9" y="152.1" transform="rotate(-90 134.9 152.1)">B1</text>
<text x="137.8" y="152.1" transform="rotate(-90 137.8 152.1)">B0</text>
<text x="143.6" y="152.1" transform="rotate(-90 143.6 152.1)">A9</text>
<text x="146.5" y="152.1" transform="rotate(-90 146.5 152.1)">A8</text>
<text x="149.4" y="152.1" transform="rotate(-90 149.4 152.1)">A7</text>
<text x="152.3" y="152.1" transform="rotate(-90 152.3 152.1)">A6</text>
<text x="155.2" y="152.1" transform="rotate(-90 155.2 152.1)">A5</text>
<text x="158.1" y="152.1" transform="rotate(-90 158.1 152.1)">A4</text>
<text x="161" y="152.1" transform="rotate(-90 161 152.1)">A3</text>
<text x="163.9" y="152.1" transform="rotate(-90 163.9 152.1)">A2</text>
<text x="166.8" y="152.1" transform="rotate(-90 166.8 152.1)">A1</text>
<text x="169.7" y="152.1" transform="rotate(-90 169.7 152.1)">A0</text>
<text x="171.2" y="152.7" transform="rotate(-90 171.2 152.7)">Cin</text>
<text x="171.8" y="155.4">Final_Adder</text>
<text x="124.8" y="159.6" transform="rotate(-90 124.8 159.6)">S10</text>
<text x="127.7" y="159.6" transform="rotate(-90 127.7 159.6)">S9</text>
<text x="130.6" y="159.6" transform="rotate(-90 130.6 159.6)">S8</text>
<text x="133.5" y="159.6" transform="rotate(-90 133.5 159.6)">S7</text>
<text x="136.4" y="159.6" transform="rotate(-90 136.4 159.6)">S6</text>
<text x="139.3" y="159.6" transform="rotate(-90 139.3 159.6)">S5</text>
<text x="142.2" y="159.6" transform="rotate(-90 142.2 159.6)">S4</text>
<text x="145.1" y="159.6" transform="rotate(-90 145.1 159.6)">S3</text>
<text x="148" y="159.6" transform="rotate(-90 148 159.6)">S2</text>
<text x="150.9" y="159.6" transform="rotate(-90 150.9 159.6)">S1</text>
<text x="153.8" y="159.6" transform="rotate(-90 153.8 159.6)">S0</text>
<text x="124.8" y="170.9" transform="rotate(-90 124.8 170.9)">out16</text>
<text x="127.7" y="170.9" transform="rotate(-90 127.7 170.9)">out15</text>
<text x="130.6" y="170.9" transform="rotate(-90 130.6 170.9)">out14</text>
<text x="133.5" y="170.9" transform="rotate(-90 133.5 170.9)">out13</text>
<text x="136.4" y="170.9" transform="rotate(-90 136.4 170.9)">out12</text>
<text x="139.3" y="170.9" transform="rotate(-90 139.3 170.9)">out11</text>
<text x="142.2" y="170.9" transform="rotate(-90 142.2 170.9)">out10</text>
<text x="145.1" y="169.6" transform="rotate(-90 145.1 169.6)">out9</text>
<text x="148" y="169.6" transform="rotate(-90 148 169.6)">out8</text>
<text x="150.9" y="169.6" transform="rotate(-90 150.9 169.6)">out7</text>
<text x="153.8" y="169.6" transform="rotate(-90 153.8 169.6)">out6</text>
</g>
</svg>
